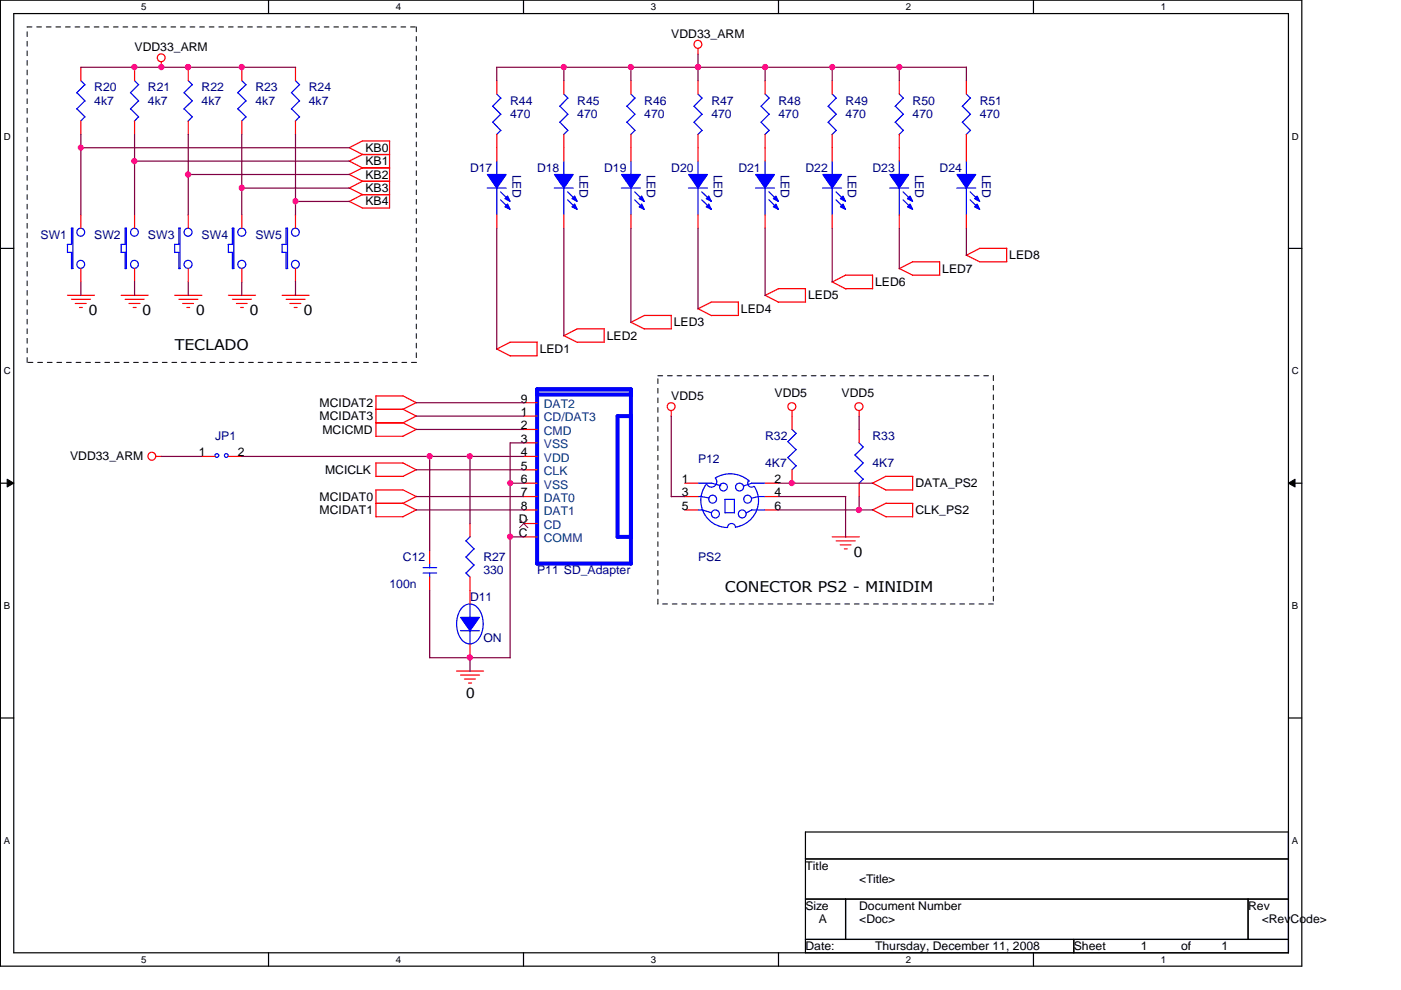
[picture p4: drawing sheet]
<svg xmlns="http://www.w3.org/2000/svg" width="297mm" height="210mm" viewBox="0 0 297 210" stroke-linecap="round" stroke-linejoin="round" font-family="sans-serif">
<path d="M.1 0h275.9v204.9h-275.9zM2.9 2.9h270.3v199.1h-270.3z" fill="none" stroke="#000" stroke-width=".25"/>
<g fill="#fff">
<path d="M29.9 .3h1.1v2.3h-1.1z"/>
<path d="M29.9 202.3h1.1v2.3h-1.1z"/>
</g>
<path d="M56.9 0v2.9M56.9 202v2.9" fill="none" stroke="#000" stroke-width=".25"/>
<g fill="#fff">
<path d="M83.9 .3h1.1v2.3h-1.1z"/>
<path d="M83.9 202.3h1.1v2.3h-1.1z"/>
</g>
<path d="M111 0v2.9M111 202v2.9" fill="none" stroke="#000" stroke-width=".25"/>
<g fill="#fff">
<path d="M138 .3h1.1v2.3h-1.1z"/>
<path d="M138 202.3h1.1v2.3h-1.1z"/>
</g>
<path d="M165.1 0v2.9M165.1 202v2.9" fill="none" stroke="#000" stroke-width=".25"/>
<g fill="#fff">
<path d="M192.1 .3h1.1v2.3h-1.1z"/>
<path d="M192.1 202.3h1.1v2.3h-1.1z"/>
</g>
<path d="M219.1 0v2.9M219.1 202v2.9" fill="none" stroke="#000" stroke-width=".25"/>
<g fill="#fff">
<path d="M246.1 .3h1.1v2.3h-1.1z"/>
<path d="M246.1 202.3h1.1v2.3h-1.1z"/>
<path d="M.8 27.8h1.4v2.2h-1.4z"/>
<path d="M273.9 27.8h1.4v2.2h-1.4z"/>
<path d="M.8 77.6h1.4v2.2h-1.4z"/>
<path d="M273.9 77.6h1.4v2.2h-1.4z"/>
</g>
<path d="M.1 52.7h2.8M273.2 52.7h2.8" fill="none" stroke="#000" stroke-width=".25"/>
<g fill="#fff">
<path d="M.8 127.3h1.3v2.3h-1.3z"/>
<path d="M273.9 127.3h1.3v2.3h-1.3z"/>
</g>
<path d="M.1 102.4h2.8M273.2 102.4h2.8" fill="none" stroke="#000" stroke-width=".25"/>
<path d="M1.5 101.6l1.4 .8-1.4 .9zM273.2 102.4l1.4-.8v1.7z" fill="#000"/>
<path d="M1.5 101.6l1.4 .8-1.4 .9zM273.2 102.4l1.4-.8v1.7z" fill="none" stroke="#000" stroke-width=".21"/>
<g fill="#fff">
<path d="M.8 177.1h1.3v2.3h-1.3z"/>
<path d="M273.9 177.1h1.3v2.3h-1.3z"/>
</g>
<path d="M.1 152.2h2.8M273.2 152.2h2.8M170.8 176.4h102.4v25.6h-102.4zM170.8 182.1h102.4M170.8 190.6h102.4M170.8 199.2h102.4M179.3 190.6v8.6M227.7 199.2v2.8M264.6 190.6v8.6" fill="none" stroke="#000" stroke-width=".25"/>
<path d="M5.8 5.7h82.5M88.3 5.7v71.1M5.8 76.8v-71.1M88.3 76.8h-82.5M139.5 79.7h71.1M210.6 79.7v48.4M139.5 128.1v-48.4M210.6 128.1h-71.1" fill="none" stroke="#000" stroke-width=".21" stroke-dasharray="1 1 1 1 1 1 1 1"/>
<g fill="none" stroke="#f00" stroke-width=".25">
<path d="M34.2 13.1v1.2M148 10.3v1.2M162.2 17.1v2.8M176.4 17.1v2.8M162.2 28.5v2.8M176.4 28.5v2.8M14.3 62.6h5.7M15.2 63.5h4M16 64.3h2.3M16.8 65.2h.7M25.7 62.6h5.7M26.5 63.5h4.1"/>
<path d="M27.3 64.3h2.4M28.2 65.2h.7M37 62.6h5.8M37.9 63.5h4M38.7 64.3h2.3M39.6 65.2h.6M48.4 62.6h5.8M49.3 63.5h4M50.1 64.3h2.3M51 65.2h.6M59.8 62.6h5.7M60.7 63.5h4"/>
<path d="M61.5 64.3h2.3M62.4 65.2h.6M33.1 96.8h1.1M142.3 87.1v1.2M167.9 87.1v1.2M182.2 87.1v1.2M145.2 102.4h2.8M145.2 105.3h2.8M145.2 108.1h2.8M162.2 102.4h2.9M162.2 105.3h2.9M162.2 108.1h2.9"/>
<path d="M176.4 113.8h5.8M177.3 114.7h4M178.1 115.5h2.3M179 116.4h.6M96.8 142.3h5.7M97.7 143.1h4M98.5 144h2.3M99.4 144.8h.6"/>
<circle cx="34.2" cy="12.2" r=".83"/>
<circle cx="148" cy="9.4" r=".84"/>
<circle cx="32.2" cy="96.7" r=".84"/>
<circle cx="142.3" cy="86.2" r=".83"/>
<circle cx="167.9" cy="86.2" r=".84"/>
<circle cx="182.1" cy="86.2" r=".84"/>
</g>
<g fill="none" stroke="#00f" stroke-width=".25">
<path d="M162.2 19.9l.9 .9M176.4 19.9l.9 .9M103.3 39.9h4M105.3 34.2v2.8M105.3 39.9v5.7M161.4 22.5l1.7 1.8M161.4 25.9l1.7 1.8M163.1 20.8l-1.8 1.8M163.1 24.2l-1.8 1.8M163.1 27.6l-.9 .9M175.6 22.5l1.7 1.8M175.6 25.9l1.7 1.8"/>
<path d="M177.3 20.8l-1.7 1.8M177.3 24.2l-1.7 1.8M177.3 27.6l-.9 .9M148 108.1h.8M148 105.3h.6M148 102.4h2.8M148.5 105.2l1.8 .4M148.8 108.1l2 .6M149.8 102.6a5.7 5.7 0 0 0-.7 6 5.7 5.7 0 0 0 5.2 3.2 .85 .85 0 0 1 .8-.8 .85 .85 0 0 1 .9 .8M150.8 102.4l2 .6M151.6 101.3a1.12 1.12 0 0 1-.1 1.8 1.12 1.12 0 0 1-1.6-.4M151.7 101.3a6.1 6.1 0 0 1 7.2 .7"/>
<path d="M153.7 105.9h2v2.8h-2zM158.7 101.8a.85 .85 0 0 0 0 1.1 .85 .85 0 0 0 1.1 .2M159.3 108.1h2.9M159.3 102.4h2.9M159.4 108.1l-1.2 .7M159.4 102.4l-1.8 .6M159.9 103.1a5.7 5.7 0 0 1-4 8.7M160.8 105.3h1.4M160.8 105.3l-1.5 .3"/>
<circle cx="151.1" cy="105.8" r=".84"/>
<circle cx="151.7" cy="109" r=".85"/>
<circle cx="153.4" cy="103.3" r=".83"/>
<circle cx="156.8" cy="103.3" r=".84"/>
<circle cx="157.4" cy="109" r=".84"/>
<circle cx="158.5" cy="105.8" r=".84"/>
</g>
<path d="M103.3 37h4l-2 2.9z" fill-rule="evenodd" fill="#00f"/>
<path d="M103.3 37h4l-2 2.9z" fill="none" stroke="#00f" stroke-width=".25"/>
<path d="M107.6 43.3l.6 1.1-1.1-.5z" fill-rule="evenodd" fill="#00f"/>
<path d="M107.6 43.3l.6 1.1-1.1-.5z" fill="none" stroke="#00f" stroke-width=".25"/>
<path d="M107.6 41.6l.6 1.1-1.1-.6z" fill-rule="evenodd" fill="#00f"/>
<g fill="none" stroke="#00f" stroke-width=".25">
<path d="M105.3 19.9l.9 .9M104.5 22.5l1.7 1.8M104.5 25.9l1.7 1.8M106.2 20.8l-1.8 1.8M106.2 24.2l-1.8 1.8M106.2 27.6l-.9 .9M160.2 39.9h4M162.2 34.2v2.8M162.2 39.9v5.7M48.4 51.8v1.7h.9v3.5M49.2 48.4h.4M49.3 48.4v3.5l-.9-.1"/>
<path d="M49.3 56.9h.3M49.6 48.3v8.6M106.1 40.7l1.8 1.7M106.1 42.4l1.8 1.7M107.6 41.6l.6 1.1-1.1-.6zM91.1 119.5v.9M89.7 120.4h2.9M89.7 121.5h2.9M91.1 121.5v.9"/>
<circle cx="51.3" cy="56.1" r=".85"/>
<circle cx="51.3" cy="49.2" r=".85"/>
</g>
<path d="M105.3 17.1v2.8M105.3 28.5v5.7M51.3 45.6v2.8M51.3 56.9v2.9M105.3 45.6v2.8M91.1 116.7v2.8M91.1 122.3v2.9" fill="none" stroke="#f00" stroke-width=".25"/>
<path d="M160.2 37h4l-2 2.9z" fill-rule="evenodd" fill="#00f"/>
<path d="M160.2 37h4l-2 2.9z" fill="none" stroke="#00f" stroke-width=".25"/>
<path d="M164.5 43.3l.6 1.1-1.1-.5z" fill-rule="evenodd" fill="#00f"/>
<path d="M164.5 43.3l.6 1.1-1.1-.5z" fill="none" stroke="#00f" stroke-width=".25"/>
<path d="M164 42.1l.5-.5 .6 1.1z" fill-rule="evenodd" fill="#00f"/>
<path d="M148 19.9l.9 .9M146 39.9h4M147.1 22.5l1.8 1.8M147.1 25.9l1.8 1.8M148 34.2v2.8M148 39.9v5.7M148.8 20.8l-1.7 1.8M148.8 24.2l-1.7 1.8M148.8 27.6l-.8 .9M163 40.7l1.8 1.7M163 42.4l1.8 1.7M164 42.1l.5-.5 .6 1.1z" fill="none" stroke="#00f" stroke-width=".25"/>
<path d="M148 17.1v2.8M148 28.5v2.8M162.2 31.3v2.9M162.2 45.6v2.8" fill="none" stroke="#f00" stroke-width=".25"/>
<path d="M146 37h4l-2 2.9z" fill-rule="evenodd" fill="#00f"/>
<path d="M146 37h4l-2 2.9z" fill="none" stroke="#00f" stroke-width=".25"/>
<path d="M150.3 43.3l.5 1.1-1.1-.5z" fill-rule="evenodd" fill="#00f"/>
<path d="M150.3 43.3l.5 1.1-1.1-.5z" fill="none" stroke="#00f" stroke-width=".25"/>
<path d="M150.3 41.6l.5 1.1-1.1-.6z" fill-rule="evenodd" fill="#00f"/>
<path d="M117.5 39.9h4M119.5 34.2v2.8M119.5 39.9v5.7M148.8 40.7l1.8 1.7M148.8 42.4l1.8 1.7M150.3 41.6l.5 1.1-1.1-.6z" fill="none" stroke="#00f" stroke-width=".25"/>
<path d="M148 31.3v2.9M148 45.6v2.8" fill="none" stroke="#f00" stroke-width=".25"/>
<path d="M117.6 37h3.9l-2 2.9z" fill-rule="evenodd" fill="#00f"/>
<path d="M117.6 37h3.9l-2 2.9z" fill="none" stroke="#00f" stroke-width=".25"/>
<path d="M121.8 43.3l.6 1.1-1.1-.5z" fill-rule="evenodd" fill="#00f"/>
<path d="M121.8 43.3l.6 1.1-1.1-.5z" fill="none" stroke="#00f" stroke-width=".25"/>
<path d="M121.8 41.6l.6 1.1-1.1-.6z" fill-rule="evenodd" fill="#00f"/>
<path d="M174.4 39.9h4M176.4 34.2v2.8M176.4 39.9v5.7M120.4 40.7l1.7 1.7M120.4 42.4l1.7 1.7M121.8 41.6l.6 1.1-1.1-.6z" fill="none" stroke="#00f" stroke-width=".25"/>
<path d="M119.5 31.3v2.9M119.5 45.6v2.8" fill="none" stroke="#f00" stroke-width=".25"/>
<path d="M174.5 37h3.9l-2 2.9z" fill-rule="evenodd" fill="#00f"/>
<path d="M174.5 37h3.9l-2 2.9z" fill="none" stroke="#00f" stroke-width=".25"/>
<path d="M178.7 43.3l.6 1.1-1.1-.5z" fill-rule="evenodd" fill="#00f"/>
<path d="M178.7 43.3l.6 1.1-1.1-.5z" fill="none" stroke="#00f" stroke-width=".25"/>
<path d="M178.7 41.6l.6 1.1-1.1-.6z" fill-rule="evenodd" fill="#00f"/>
<g fill="none" stroke="#00f" stroke-width=".25">
<path d="M119.5 19.9l.9 .9M118.7 22.5l1.7 1.8M118.7 25.9l1.7 1.8M120.4 20.8l-1.7 1.8M120.4 24.2l-1.7 1.8M120.4 27.6l-.9 .9M131.7 39.9h4.1M133.8 34.2v2.8M133.8 39.9v5.7M177.2 40.7l1.8 1.7M177.2 42.4l1.8 1.7M178.7 41.6l.6 1.1-1.1-.6z"/>
<path d="M181.2 99.9l1.8 1.7M181.2 96.4l1.8 1.8M182.1 93.9l.9 .9M183 98.1l-1.7 1.8M183 94.7l-1.7 1.8M183 101.6l-.8 .8"/>
</g>
<path d="M119.5 17.1v2.8M119.5 28.5v2.8M176.4 31.3v2.9M176.4 45.6v2.8M182.2 91.1v2.8M182.2 102.4v2.9" fill="none" stroke="#f00" stroke-width=".25"/>
<path d="M131.8 37h4l-2 2.9z" fill-rule="evenodd" fill="#00f"/>
<path d="M131.8 37h4l-2 2.9z" fill="none" stroke="#00f" stroke-width=".25"/>
<path d="M136.1 43.3l.5 1.1-1.1-.5z" fill-rule="evenodd" fill="#00f"/>
<path d="M136.1 43.3l.5 1.1-1.1-.5z" fill="none" stroke="#00f" stroke-width=".25"/>
<path d="M136.1 41.6l.5 1.1-1.1-.6z" fill-rule="evenodd" fill="#00f"/>
<g fill="none" stroke="#00f" stroke-width=".25">
<path d="M133.8 19.9l.9 .9M190.7 19.9l.9 .9M132.9 22.5l1.8 1.8M132.9 25.9l1.8 1.8M134.6 20.8l-1.7 1.8M134.6 24.2l-1.7 1.8M134.6 27.6l-.9 .9M188.6 39.9h4.1M189.8 22.5l1.8 1.8M189.8 25.9l1.8 1.8M190.7 34.2v2.8M190.7 39.9v5.7"/>
<path d="M191.5 20.8l-1.7 1.8M191.5 24.2l-1.7 1.8M191.5 27.6l-.9 .9M134.6 40.7l1.8 1.7M134.6 42.4l1.8 1.7M136.1 41.6l.5 1.1-1.1-.6z"/>
</g>
<path d="M133.8 17.1v2.8M190.7 17.1v2.8M133.8 28.5v5.7M190.7 28.5v2.8M133.8 45.6v2.8" fill="none" stroke="#f00" stroke-width=".25"/>
<path d="M188.7 37h4l-2 2.9z" fill-rule="evenodd" fill="#00f"/>
<path d="M188.7 37h4l-2 2.9z" fill="none" stroke="#00f" stroke-width=".25"/>
<path d="M193 43.3l.5 1.1-1.1-.5z" fill-rule="evenodd" fill="#00f"/>
<path d="M193 43.3l.5 1.1-1.1-.5z" fill="none" stroke="#00f" stroke-width=".25"/>
<path d="M192.4 42.1l.6-.5 .5 1.1z" fill-rule="evenodd" fill="#00f"/>
<path d="M204.9 19.9l.9 .9M202.9 39.9h4M204 22.5l1.8 1.8M204 25.9l1.8 1.8M204.9 34.2v2.8M204.9 39.9v5.7M205.7 20.8l-1.7 1.8M205.7 24.2l-1.7 1.8M205.7 27.6l-.9 .9M191.5 40.7l1.7 1.7M191.5 42.4l1.7 1.7M192.4 42.1l.6-.5 .5 1.1z" fill="none" stroke="#00f" stroke-width=".25"/>
<path d="M204.9 17.1v2.8M190.7 31.3v2.9M204.9 28.5v2.8M190.7 45.6v2.8" fill="none" stroke="#f00" stroke-width=".25"/>
<path d="M202.9 37h4l-2 2.9z" fill-rule="evenodd" fill="#00f"/>
<path d="M202.9 37h4l-2 2.9z" fill="none" stroke="#00f" stroke-width=".25"/>
<path d="M207.2 43.3l.5 1.1-1.1-.5z" fill-rule="evenodd" fill="#00f"/>
<path d="M207.2 43.3l.5 1.1-1.1-.5z" fill="none" stroke="#00f" stroke-width=".25"/>
<path d="M207.2 41.6l.5 1.1-1.1-.6z" fill-rule="evenodd" fill="#00f"/>
<path d="M205.7 40.7l1.8 1.7M205.7 42.4l1.8 1.7M207.2 41.6l.5 1.1-1.1-.6zM97.6 133.7h4M99.6 128.1v2.8M99.6 133.7v2.9" fill="none" stroke="#00f" stroke-width=".25"/>
<path d="M204.9 31.3v2.9M204.9 45.6v2.8" fill="none" stroke="#f00" stroke-width=".25"/>
<path d="M97.7 130.9h3.9l-2 2.8z" fill-rule="evenodd" fill="#00f"/>
<g fill="none" stroke="#00f" stroke-width=".25">
<path d="M17.1 17.1l.9 .9M18 17.9l-1.7 1.8 1.7 1.7M27.7 19.6l1.7 1.8M28.5 17.1l.9 .9M29.4 17.9l-1.8 1.8M39.9 17.1l.9 .9M40.8 17.9l-1.8 1.8 1.8 1.7M50.4 19.6l1.8 1.8M51.3 17.1l.9 .9M52.2 17.9l-1.8 1.8M61.8 19.6l1.7 1.8M62.6 17.1l.9 .9"/>
<path d="M63.5 17.9l-1.7 1.8M16.3 23.1l1.7 1.7M18 21.4l-1.7 1.7M18 24.8l-.9 .9M27.7 23.1l1.7 1.7M29.4 21.4l-1.8 1.7M29.4 24.8l-.9 .9M39 23.1l1.8 1.7M40.8 21.4l-1.8 1.7M40.8 24.8l-.9 .9M50.4 23.1l1.8 1.7M52.2 21.4l-1.8 1.7"/>
<path d="M52.2 24.8l-1 .9M61.8 23.1l1.7 1.7M63.5 21.4l-1.7 1.7M63.5 24.8l-.9 .9M14.3 51.8v1.7h.9M15.1 48.4h.3M15.2 48.4v3.4h-.9M15.2 56.9h.3M15.2 53.5v3.5M15.4 48.3v8.6M25.7 51.8v1.7h.9M26.5 48.4h.3"/>
<path d="M26.5 48.4v3.4h-.8M26.5 56.9h.3M26.5 53.5v3.5M26.8 48.3v8.6M37 51.8v1.7h1l-.1 3.5M37.9 48.4h.3M37.9 48.4v3.4h-.9M37.9 56.9h.3M38.2 48.3v8.6M60.7 53.5v3.5M60.7 56.9h.3M61 48.3v8.6"/>
<path d="M61 48.4h-.4l.1 3.5-.9-.1v1.8l.9-.1M167 97l1.8 1.8M167 93.6l1.8 1.7M167.9 91l.9 .9M168.8 98.7l-.9 .9M168.8 95.3l-1.8 1.7M168.8 91.9l-1.8 1.7M98.8 118.1l1.7 1.7M98.8 114.6l1.7 1.8M99.7 113.8l-.9 .9M100.5 119.8l-1.7 1.7M100.5 116.3l-1.7 1.8"/>
<path d="M97.7 130.9h3.9l-2 2.8zM98 128.8a2.33 2.33 0 0 1 4 1.1 5.4 5.4 0 0 1-1.3 6.3 2.32 2.32 0 0 1-3.4-1.5 5.8 5.8 0 0 1 .7-5.9zM98.8 121.5l.8 .8"/>
<circle cx="17.1" cy="56" r=".84"/>
<circle cx="17.1" cy="49.2" r=".84"/>
<circle cx="28.5" cy="49.2" r=".84"/>
<circle cx="28.5" cy="56" r=".84"/>
<circle cx="39.9" cy="56.1" r=".85"/>
<circle cx="39.9" cy="49.2" r=".85"/>
<circle cx="62.6" cy="49.2" r=".84"/>
<circle cx="62.6" cy="56" r=".84"/>
<circle cx="46" cy="96.6" r=".4"/>
<circle cx="48" cy="96.6" r=".4"/>
</g>
<g fill="none" stroke="#f00" stroke-width=".25">
<path d="M17.1 14.3v2.8M28.5 14.3v2.8M39.9 14.3v2.8M51.3 14.3v2.8M62.6 14.3v2.8M17.1 25.7v2.8M28.5 25.7v2.8M39.9 25.7v2.8M51.3 25.7v2.8M62.6 25.7v2.8M74 31.3l2.8 1.5h5.8M74 34.1l2.8 1.5h5.8"/>
<path d="M74 37l2.8 1.4h5.8M74 39.8l2.8 1.5h5.8M76.9 29.9h5.7M76.9 29.8l-2.9 1.5M76.9 35.6l-2.9 1.4M76.9 38.4l-2.9 1.5M76.9 32.7l-2.9 1.5M82.6 29.9v14.3M17.1 45.6v2.8M17.1 56.9v2.9M28.5 45.6v2.8M28.5 56.9v2.9"/>
<path d="M39.9 45.6v2.8M39.9 56.9v2.9M62.6 45.6v2.8M62.6 56.9v2.9M74 42.7l2.8 1.4h5.8M76.9 41.2l-2.9 1.5M176.4 59.8l2.9 1.5M185 58.3v2.9M185 58.3h-5.8l-2.8 1.5M190.7 56.9l2.8 1.4h5.8M193.5 55.5h5.7M193.5 55.5l-2.9 1.5"/>
<path d="M199.2 55.5v2.8M207.7 52.7h5.7M207.7 55.5h5.8M207.7 52.7l-2.8 1.4 2.9 1.4M213.4 52.6v2.9M105.3 74l2.9 1.5M108.1 72.6h5.8M108.2 75.4h5.7M108.2 72.6l-2.9 1.4M113.9 72.5v2.9M122.3 69.7h5.8v2.9M122.4 72.6h5.7"/>
<path d="M122.4 69.7l-2.9 1.5 2.9 1.4M133.8 68.3l2.8 1.5M136.6 66.9h5.7M136.6 69.7h5.8M136.6 66.9l-2.9 1.5M142.3 66.8v2.9M148 65.4l2.9 1.5M150.8 64.1l5.7-.1v2.9M150.8 66.9h5.8M150.8 64.1l-2.8 1.4M162.2 62.6l2.9 1.5M165 61.2h5.8"/>
<path d="M165.1 64.1h5.7M165.1 61.2l-2.9 1.5M170.8 61.2v2.9M179.3 61.2h5.7M42.8 96.8h2.8M48.4 96.8h2.9M79.7 83.9h5.7M79.7 98.2h5.7M79.7 83.9v8.6M79.7 98.2v2.8h5.8l2.8-1.4M85.4 86.7l2.9 1.5M85.4 83.9l2.9 1.5"/>
<path d="M85.4 89.6l2.9 1.5M85.4 98.1l2.9 1.5M88.3 85.3l-2.8 1.5h-5.8M88.3 88.2l-2.8 1.5h-5.8M88.3 91l-2.8 1.5h-5.8M111 96.8h2.9M111 85.4h2.9M111 88.2h2.9M111 91.1h2.9M111 93.9h2.9M111 99.6h2.9M167.9 88.2v2.9"/>
<path d="M167.9 99.6v2.8M79.7 103.9h5.7M79.7 103.9v5.7M85.4 106.7l2.9 1.4M85.4 103.8l2.9 1.5M88.3 105.2l-2.8 1.5h-5.8M88.3 108.1l-2.8 1.5h-5.8M99.6 111v2.8M111 102.4h2.9M111 105.3h2.9M111 108.1h2.9M111 111h2.9"/>
<path d="M111 113.8h2.9M185 102.4l2.8 1.5M185 108.1l2.8 1.5M185 108.1l2.8-1.4h5.7v2.9M187.8 109.6h5.7M187.8 103.9h5.7M187.8 101h5.7v2.9M187.9 101l-2.9 1.4M99.6 122.3v5.8M99.6 136.6v2.8"/>
</g>
<path d="M113.9 82.5h19.9v37h-19.9zM113.9 83.7h19.9M133.8 88.2h-2.9v25.6h2.9" fill="none" stroke="#00f" stroke-width=".85"/>
<path d="M110.2 110.2l1.7 1.7M111.9 110.2l-1.8 1.7" fill="none" stroke="#804000" stroke-width=".21"/>
<g fill="none" stroke="#800040" stroke-width=".25">
<path d="M17.1 14.3h45.6M105.3 14.3h99.6M105.3 14.3v2.8M119.5 14.2v2.9M133.8 14.2v2.9M148 11.4v5.7M162.2 14.2v2.9M176.4 14.2v2.9M190.7 14.2v2.9M204.9 14.2v2.9M17.1 28.5v17.1M17.1 31.3h57"/>
<path d="M28.5 28.5v17.1M28.5 34.2h45.6M39.9 37h34.2M39.9 28.5v17.1M51.3 28.5v17.1M51.3 39.9h22.8M62.6 28.5v17.1M17.1 59.8v2.9M28.5 59.8v2.9M39.9 59.8v2.9M51.3 59.8v2.9M62.6 59.8v2.9"/>
<path d="M62.6 42.7h11.5M105.3 48.4v25.6M119.5 48.4v22.8M133.8 48.4v20M148 48.4v17.1M162.2 48.4v14.3M176.4 48.4v11.4M190.7 48.4v8.6M204.9 48.4v5.7M34.2 96.8h8.6M51.3 96.8h59.8M88.3 91.1h22.8"/>
<path d="M88.3 99.6h22.8M88.3 88.2h22.8M88.3 85.4h22.8M91.1 96.8v19.9M99.6 96.8v14.2M111.1 93.9h-2.9v45.6M142.3 88.2v17.1M182.2 88.2v2.9M88.3 105.3h22.8M88.3 108.1h22.8M108.2 102.4h2.9M108.2 113.8h2.9"/>
<path d="M142.3 105.3h2.9M165.1 105.3h14.2M165.1 102.4h19.9M165.1 108.1h19.9M179.3 105.3v8.6M182.2 105.3v2.9M91.1 139.4h17.1M91.1 125.2v14.3M99.6 139.4v2.9"/>
</g>
<circle cx="28.5" cy="14.2" r=".56" fill="#f0f"/>
<circle cx="28.5" cy="14.2" r=".56" fill="none" stroke="#f0f" stroke-width=".25"/>
<circle cx="34.2" cy="14.2" r=".56" fill="#f0f"/>
<circle cx="34.2" cy="14.2" r=".56" fill="none" stroke="#f0f" stroke-width=".25"/>
<circle cx="108.2" cy="113.8" r=".56" fill="#f0f"/>
<circle cx="108.2" cy="113.8" r=".56" fill="none" stroke="#f0f" stroke-width=".25"/>
<circle cx="62.6" cy="42.7" r=".56" fill="#f0f"/>
<circle cx="62.6" cy="42.7" r=".56" fill="none" stroke="#f0f" stroke-width=".25"/>
<circle cx="51.3" cy="39.8" r=".56" fill="#f0f"/>
<circle cx="51.3" cy="39.8" r=".56" fill="none" stroke="#f0f" stroke-width=".25"/>
<circle cx="167.9" cy="102.4" r=".55" fill="#f0f"/>
<circle cx="167.9" cy="102.4" r=".55" fill="none" stroke="#f0f" stroke-width=".25"/>
<circle cx="99.6" cy="96.7" r=".56" fill="#f0f"/>
<circle cx="99.6" cy="96.7" r=".56" fill="none" stroke="#f0f" stroke-width=".25"/>
<circle cx="39.9" cy="14.2" r=".56" fill="#f0f"/>
<circle cx="39.9" cy="14.2" r=".56" fill="none" stroke="#f0f" stroke-width=".25"/>
<circle cx="91.1" cy="96.7" r=".56" fill="#f0f"/>
<circle cx="91.1" cy="96.7" r=".56" fill="none" stroke="#f0f" stroke-width=".25"/>
<circle cx="28.5" cy="34.2" r=".56" fill="#f0f"/>
<circle cx="28.5" cy="34.2" r=".56" fill="none" stroke="#f0f" stroke-width=".25"/>
<circle cx="99.6" cy="139.4" r=".56" fill="#f0f"/>
<circle cx="99.6" cy="139.4" r=".56" fill="none" stroke="#f0f" stroke-width=".25"/>
<circle cx="108.2" cy="102.4" r=".55" fill="#f0f"/>
<circle cx="108.2" cy="102.4" r=".55" fill="none" stroke="#f0f" stroke-width=".25"/>
<circle cx="182.1" cy="108.1" r=".56" fill="#f0f"/>
<circle cx="182.1" cy="108.1" r=".56" fill="none" stroke="#f0f" stroke-width=".25"/>
<circle cx="39.9" cy="37" r=".56" fill="#f0f"/>
<circle cx="39.9" cy="37" r=".56" fill="none" stroke="#f0f" stroke-width=".25"/>
<circle cx="51.3" cy="14.2" r=".56" fill="#f0f"/>
<circle cx="51.3" cy="14.2" r=".56" fill="none" stroke="#f0f" stroke-width=".25"/>
<circle cx="17.1" cy="31.3" r=".54" fill="#f0f"/>
<circle cx="17.1" cy="31.3" r=".54" fill="none" stroke="#f0f" stroke-width=".25"/>
<circle cx="148" cy="14.2" r=".56" fill="#f0f"/>
<circle cx="148" cy="14.2" r=".56" fill="none" stroke="#f0f" stroke-width=".25"/>
<circle cx="133.8" cy="14.2" r=".56" fill="#f0f"/>
<circle cx="133.8" cy="14.2" r=".56" fill="none" stroke="#f0f" stroke-width=".25"/>
<circle cx="119.5" cy="14.2" r=".56" fill="#f0f"/>
<circle cx="119.5" cy="14.2" r=".56" fill="none" stroke="#f0f" stroke-width=".25"/>
<circle cx="176.4" cy="14.2" r=".56" fill="#f0f"/>
<circle cx="176.4" cy="14.2" r=".56" fill="none" stroke="#f0f" stroke-width=".25"/>
<circle cx="162.2" cy="14.2" r=".56" fill="#f0f"/>
<circle cx="162.2" cy="14.2" r=".56" fill="none" stroke="#f0f" stroke-width=".25"/>
<circle cx="190.7" cy="14.2" r=".56" fill="#f0f"/>
<circle cx="190.7" cy="14.2" r=".56" fill="none" stroke="#f0f" stroke-width=".25"/>
<g font-size="3.1">
<text x="18.8" y="66.8">0</text>
<text x="30.2" y="66.8">0</text>
<text x="41.6" y="66.8">0</text>
<text x="53" y="66.8">0</text>
<text x="64.4" y="66.8">0</text>
<text x="37" y="74.3">TECLADO</text>
<text x="181" y="118">0</text>
<text x="153.7" y="125.5">CONECTOR PS2 - MINIDIM</text>
<text x="98.8" y="147.9">0</text>
</g>
<g font-size="2.5">
<text x="28.5" y="10.8">VDD33_ARM</text>
<text x="142.3" y="8">VDD33_ARM</text>
<text x="77.5" y="32.2">KB0</text>
<text x="77.5" y="35.1">KB1</text>
<text x="77.5" y="37.9">KB2</text>
<text x="77.5" y="40.7">KB3</text>
<text x="77.5" y="43.6">KB4</text>
<text x="199.8" y="57.8">LED7</text>
<text x="214" y="54.9">LED8</text>
<text x="171.3" y="63.5">LED5</text>
<text x="185.5" y="60.6">LED6</text>
<text x="142.9" y="69.2">LED3</text>
<text x="157.1" y="66.3">LED4</text>
<text x="114.4" y="74.8">LED1</text>
<text x="128.6" y="72">LED2</text>
<text x="67.8" y="89.1">MCIDAT3</text>
<text x="67.8" y="86.2">MCIDAT2</text>
<text x="110.4" y="85.3">9</text>
<text x="110.4" y="88.2">1</text>
<text x="142.3" y="84.8">VDD5</text>
<text x="164.2" y="84.2">VDD5</text>
<text x="178.4" y="84.2">VDD5</text>
<text x="68.4" y="91.9">MCICMD</text>
<text x="110.4" y="91">2</text>
<text x="110.4" y="93.9">3</text>
<text x="14.9" y="97.6">VDD33_ARM</text>
<text x="42.2" y="96.7">1</text>
<text x="50.4" y="96.7">2</text>
<text x="68.9" y="100.5">MCICLK</text>
<text x="110.4" y="96.7">4</text>
<text x="110.4" y="99.6">5</text>
<text x="67.8" y="106.2">MCIDAT0</text>
<text x="110.4" y="102.4">6</text>
<text x="110.4" y="105.2">7</text>
<text x="144.6" y="102.4">1</text>
<text x="144.6" y="105.2">3</text>
<text x="164.2" y="102.4">2</text>
<text x="164.2" y="105.2">4</text>
<text x="194.1" y="103.3">DATA_PS2</text>
<text x="67.8" y="109">MCIDAT1</text>
<text x="110" y="111">D</text>
<text x="110" y="113.8">C</text>
<text x="110.4" y="108.1">8</text>
<text x="144.6" y="108.1">5</text>
<text x="164.2" y="108.1">6</text>
<text x="194.1" y="109">CLK_PS2</text>
<text x="170.8" y="184.4">Title</text>
<text x="182.2" y="187.2">&lt;Title&gt;</text>
<text x="170.8" y="192.9">Size</text>
<text x="173.6" y="195.7">A</text>
<text x="182.2" y="195.7">&lt;Doc&gt;</text>
<text x="182.2" y="192.9">Document Number</text>
<text x="264.6" y="192.9">Rev</text>
<text x="267.5" y="195.7">&lt;RevCode&gt;</text>
<text x="170.8" y="201.5">Date:</text>
<text x="185.5" y="201.5">Thursday, December 11, 2008</text>
<text x="227.7" y="201.5">Sheet</text>
<text x="241.9" y="201.5">1</text>
<text x="250.4" y="201.5">of</text>
<text x="258.9" y="201.5">1</text>
</g>
<g font-size="2.5" fill="#000080">
<text x="20" y="19.4">R20</text>
<text x="20" y="22.2">4k7</text>
<text x="31.4" y="19.4">R21</text>
<text x="31.4" y="22.2">4k7</text>
<text x="42.8" y="19.4">R22</text>
<text x="42.8" y="22.2">4k7</text>
<text x="54.1" y="19.4">R23</text>
<text x="54.1" y="22.2">4k7</text>
<text x="65.5" y="19.4">R24</text>
<text x="65.5" y="22.2">4k7</text>
<text x="108.2" y="22.2">R44</text>
<text x="122.4" y="22.2">R45</text>
<text x="136.6" y="22.2">R46</text>
<text x="150.8" y="22.2">R47</text>
<text x="165.1" y="22.2">R48</text>
<text x="179.3" y="22.2">R49</text>
<text x="193.5" y="22.2">R50</text>
<text x="207.7" y="22.2">R51</text>
<text x="108.2" y="25.1">470</text>
<text x="122.4" y="25.1">470</text>
<text x="136.6" y="25.1">470</text>
<text x="150.8" y="25.1">470</text>
<text x="165.1" y="25.1">470</text>
<text x="179.3" y="25.1">470</text>
<text x="193.5" y="25.1">470</text>
<text x="207.7" y="25.1">470</text>
<text x="99.6" y="36.4">D17</text>
<text x="108.7" y="37" transform="rotate(90 108.7 37)">LED</text>
<text x="113.9" y="36.4">D18</text>
<text x="122.9" y="37" transform="rotate(90 122.9 37)">LED</text>
<text x="128.1" y="36.4">D19</text>
<text x="137.1" y="37" transform="rotate(90 137.1 37)">LED</text>
<text x="142.3" y="36.4">D20</text>
<text x="151.3" y="37" transform="rotate(90 151.3 37)">LED</text>
<text x="156.5" y="36.4">D21</text>
<text x="165.6" y="37" transform="rotate(90 165.6 37)">LED</text>
<text x="170.8" y="36.4">D22</text>
<text x="179.8" y="37" transform="rotate(90 179.8 37)">LED</text>
<text x="185" y="36.4">D23</text>
<text x="194" y="37" transform="rotate(90 194 37)">LED</text>
<text x="199.2" y="36.4">D24</text>
<text x="208.2" y="37" transform="rotate(90 208.2 37)">LED</text>
<text x="8.6" y="50.7">SW1</text>
<text x="20" y="50.7">SW2</text>
<text x="31.4" y="50.7">SW3</text>
<text x="42.8" y="50.7">SW4</text>
<text x="54.1" y="50.7">SW5</text>
<text x="45.6" y="93.3">JP1</text>
<text x="162.2" y="93.3">R32</text>
<text x="185" y="93.3">R33</text>
<text x="148" y="98.2">P12</text>
<text x="162.2" y="99.1">4K7</text>
<text x="185" y="99.1">4K7</text>
<text x="85.4" y="119">C12</text>
<text x="102.5" y="119">R27</text>
<text x="148" y="119">PS2</text>
<text x="82.6" y="124.6">100n</text>
<text x="102.5" y="121.8">330</text>
<text x="113.9" y="121.8">P11 SD_Adapter</text>
<text x="99.6" y="127.5">D11</text>
<text x="102.5" y="136">ON</text>
</g>
<g font-size="2.5" fill="#004080">
<text x="115.3" y="86.5">DAT2</text>
<text x="115.3" y="89.4">CD/DAT3</text>
<text x="115.3" y="92.2">CMD</text>
<text x="115.3" y="95">VSS</text>
<text x="115.3" y="97.9">VDD</text>
<text x="115.3" y="100.8">CLK</text>
<text x="115.3" y="103.6">VSS</text>
<text x="115.3" y="106.4">DAT0</text>
<text x="115.3" y="109.3">DAT1</text>
<text x="115.3" y="112.1">CD</text>
<text x="115.3" y="115">COMM</text>
</g>
<g font-size="2">
<text x="29.9" y="2.2">5</text>
<text x="83.9" y="2.2">4</text>
<text x="138" y="2.2">3</text>
<text x="192.1" y="2.2">2</text>
<text x="246.1" y="2.2">1</text>
<text x=".8" y="29.6">D</text>
<text x="273.9" y="29.6">D</text>
<text x=".8" y="79.4">C</text>
<text x="273.9" y="79.4">C</text>
<text x=".8" y="129.2">B</text>
<text x="273.9" y="129.2">B</text>
<text x=".8" y="178.9">A</text>
<text x="273.9" y="178.9">A</text>
<text x="29.9" y="204.1">5</text>
<text x="83.9" y="204.1">4</text>
<text x="138" y="204.1">3</text>
<text x="192.1" y="204.1">2</text>
<text x="246.1" y="204.1">1</text>
</g>
</svg>
